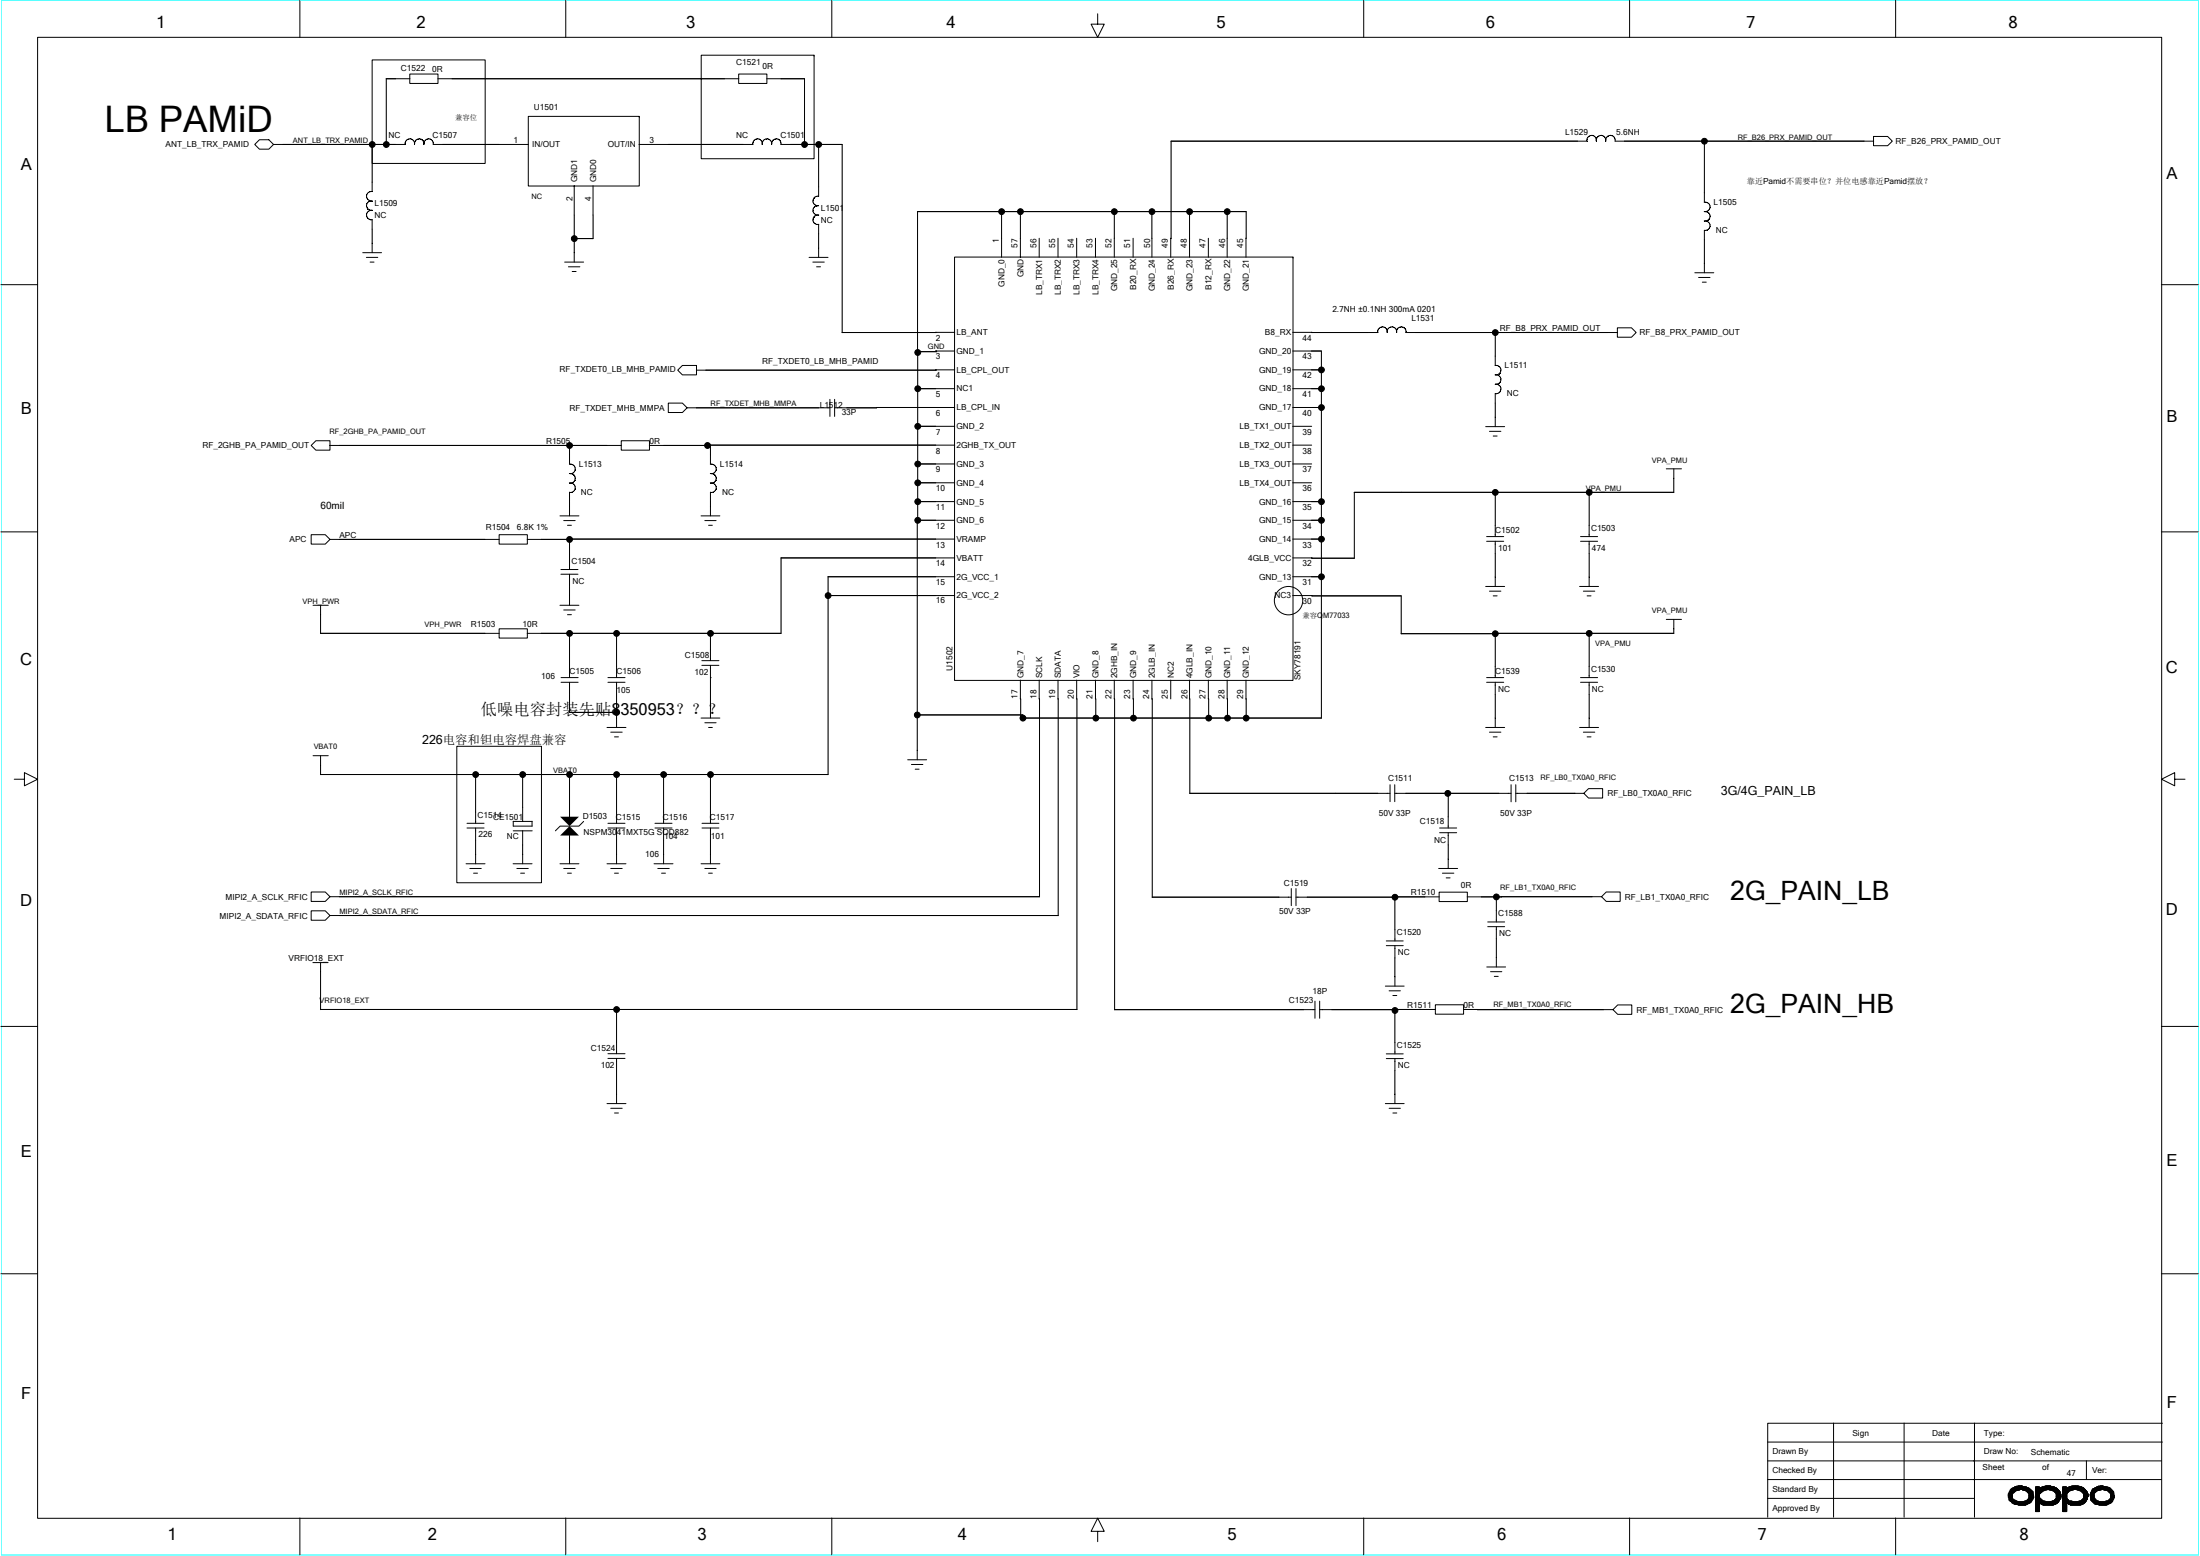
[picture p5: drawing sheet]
<svg xmlns="http://www.w3.org/2000/svg" width="297mm" height="210mm" viewBox="0 0 297 210" stroke-linecap="round" stroke-linejoin="round" font-family="sans-serif">
<path d="M.1 0h296.8v209.8h-296.8z" fill="none" stroke="#0ff" stroke-width=".14"/>
<g fill="none" stroke="#000" stroke-width=".14">
<path d="M5.1 5h286.8v199.9h-286.8zM34.4 19.5l.6-.6h1.3l.6 .6-.6 .6h-1.3zM36.9 19.5h17.8M40.5 .1v4.9M50.2 8.1h15.3v14h-15.3zM50.2 19.5v6.4l-.1-.1M52.1 10.6h3.2M52.2 10.6v8.9M55.3 10h3.8v1.3h-3.8zM58.5 19.3v.2h12.8M58.5 19.3a.64 .64 0 0 0-.7-.6 .64 .64 0 0 0-.6 .8 .65 .65 0 0 0-.6-.8 .65 .65 0 0 0-.6 .8 .65 .65 0 0 0-.7-.8 .65 .65 0 0 0-.6 .8M59.1 10.6h40.7"/>
<path d="M71.3 15.7h15v9.4h-15zM76.4 .1v4.9M86.3 19.5h15.4M86.3 15.7h.1M94.7 7.5h15.2v13.9h-15.2zM99.7 10h3.8v1.3h-3.8zM103.5 10.6h5.1v8.9M105.4 19.5h8.3v25.4M105.4 19.3a.64 .64 0 0 0-.7-.6 .64 .64 0 0 0-.5 .8 .65 .65 0 0 0-.7-.8 .65 .65 0 0 0-.6 .8 .65 .65 0 0 0-.6-.8 .65 .65 0 0 0-.7 .8M105.4 19.3v.2M109.9 7.5h.1M110.5 19.5v7"/>
<path d="M112.3 .1v4.9M148.2 1.9v1.4h.9l-.9 1.7-.9-1.7h.9M184.1 .1v4.9M215.5 18.9a.63 .63 0 0 0-.7-.6 .63 .63 0 0 0-.5 .7h-56.2v15.7M215.5 18.8v.2a.64 .64 0 0 1 .6-.7 .64 .64 0 0 1 .7 .6M216.8 18.8v.2a.64 .64 0 0 1 .5-.7 .64 .64 0 0 1 .8 .6M218.1 19h34.9M218.1 18.8v.2M220 .1v4.9M230.1 19v8.3M253 18.4h1.9l.6 .6-.6 .7h-1.9zM255.9 .1v4.9"/>
<path d="M.1 38.4h5M49 34.1h2.5M49.5 34.7h1.5M50 35.4h.5M50.1 25.8a.64 .64 0 0 0-.6 .8 .64 .64 0 0 0 .7 .5h-.1M50.1 27.1a.64 .64 0 0 0-.6 .8 .64 .64 0 0 0 .8 .5M50.1 28.4a.64 .64 0 0 0-.6 .7 .64 .64 0 0 0 .8 .6M50.2 29.6v4.5M76.2 35.4h2.6M76.7 36h1.6M77.3 36.6h.5M77.5 25.1v10.3"/>
<path d="M80.1 25.1v7.1h-2.6M109.2 34.7h2.6M109.7 35.4h1.6M109.8 29.8v.2a.64 .64 0 0 0 .7 .3v4.4M109.8 27.2l.3 .5h.4h-.2M110.3 36h.5M110.3 26.5h.2M110.3 26.5l-.4 .2-.1 .6M110.3 27.7a.64 .64 0 0 0-.5 .8 .64 .64 0 0 0 .8 .5M110.3 29l-.4 .3-.1 .5M128.9 34.7h45.7v57.1h-45.7zM135.2 28.6v6.1"/>
<path d="M137.8 28.6v6.1M140.3 32.2v2.5M142.9 32.2v2.5M145.4 32.2v2.5M147.9 32.2v2.5M150.4 28.6v6.1M153 32.2v2.5M155.5 28.6v6.1M160.6 28.6v6.1M163.1 32.2v2.5M165.7 28.6v6.1M168.2 32.2l.1-3.6h-44.4v19"/>
<path d="M168.2 32.2v2.5M174.6 34.7h.1M228.8 36.8h2.6M229.3 37.4h1.6M229.8 38.1h.6M230.1 27.3a.65 .65 0 0 1 .8 .5 .65 .65 0 0 1-.6 .8M230.1 28.6h.2M230.1 29.8a.69 .69 0 0 1 .8 .5M230.2 28.6h.2a.62 .62 0 0 1 .5 .5M230.3 31.1h-.2v5.7M230.9 30.3l-.1 .5-.5 .3M230.9 29l-.1 .6-.5 .2"/>
<path d="M291.8 38.4h5M42.6 59.5h2v1.2h-2l-.6-.6zM83.9 59.5h3.8v1.2h-3.8zM90.2 54.4h1.9l.7 .6-.7 .7h-1.9zM92.1 49.3h1.9v1.3h-1.9l-.6-.6zM92.7 55h19.4M94 50h32.4M112.1 53.9v2.3M112.7 55h5.6M112.7 53.9v2.3M118.3 55h10.6M118.3 55v.1"/>
<path d="M123.9 47.6h.1M123.9 47.5h2.5M123.9 57.5h5M123.9 52.5h5M123.9 47.5v22.8h-.1M126.3 47.4h2.6M126.3 49.9h2.6M126.4 44.9h.1M126.4 49.9v.1M126.4 47.4v.1M128.9 44.9h-15.2M174.5 47.4h3.9v49.5h-40.6"/>
<path d="M174.5 44.9h11.6M174.5 49.9h3.9M174.5 57.5h2.6M174.5 55h3.9M174.5 52.5h3.9M177.1 44.9h.1M189.8 44.9h28.6M189.8 44.9a.64 .64 0 0 0-.6-.8 .64 .64 0 0 0-.6 .8 .65 .65 0 0 0-.7-.8 .65 .65 0 0 0-.6 .8 .65 .65 0 0 0-.6-.8 .65 .65 0 0 0-.7 .8M200.6 57.6h2.6M201.1 58.2h1.5M201.6 58.8h.5M201.9 49.3a.65 .65 0 0 1 .8 .5 .65 .65 0 0 1-.6 .8"/>
<path d="M201.9 50.6a.69 .69 0 0 1 .7 .5M201.9 44.9v4.4M201.9 53.1v4.5M202.6 51.1l-.1 .5-.3 .2-.3 .1a.65 .65 0 0 1 .8 .6 .65 .65 0 0 1-.8 .6M218.4 44.2h1.9l.6 .7-.6 .6h-1.9zM.1 71.8h5M42 72.2h1.9l.7 .6-.7 .6h-1.9zM44.5 60.1h39.4M44.5 72.8h22.9M67.4 72.2h3.8v1.2h-3.8zM71.2 72.8h5.7M75.6 69.6h2.6"/>
<path d="M75.7 77.5h2.3M75.7 76.9h2.3M76.1 70.3h1.6M76.6 70.9h.5M76.9 65.2h.3a.62 .62 0 0 1 .5 .5M76.9 63.9a.65 .65 0 0 1 .8 .6 .65 .65 0 0 1-.8 .7M76.9 62.6l.3 .1a.62 .62 0 0 1 .5 .4M76.9 72.7h52M76.9 60.1v2.6M76.9 72.7v4.2M76.9 77.5v4.2M77.7 65.7a.63 .63 0 0 1-.8 .7v3.2"/>
<path d="M77.7 63.1a.65 .65 0 0 1-.8 .8M87.7 60.1h8.2v2.6M94.7 69.6h2.5M95.2 70.3h1.5M95.5 60.1h33.4M95.5 60.1h.1M95.7 70.9h.5M95.9 65.2a.64 .64 0 0 1 .8 .6 .64 .64 0 0 1-.8 .6v3.2M95.9 63.9a.65 .65 0 0 1 .8 .6 .65 .65 0 0 1-.8 .7M95.9 62.6a.65 .65 0 0 1 .8 .7 .65 .65 0 0 1-.8 .6M105.4 75.3h23.5M105.4 75.3v10.2"/>
<path d="M123.8 70.3v32.2M123.9 62.6h5M123.9 65.2h5M123.9 67.7h5M123.9 70.2h5M128.9 77.8h-17.1v26.7h-68.5v-2.5M174.5 60.1h2.6M174.5 72.7h3.9M174.5 75.3l2.6 .1M174.5 62.6h2.6M174.5 65.2h2.6M174.5 67.7h3.9"/>
<path d="M174.5 70.2h3.9M174.5 77.8h3.9M200.6 79.1h2.6M200.7 73h2.3M200.7 72.4h2.3M201.1 79.8h1.5M201.9 66.4v6M201.9 73v6.1M213.3 79.1h2.5M213.4 73h2.3M213.4 72.4h2.3M213.8 79.8h1.5"/>
<path d="M214.6 66.4v6M214.6 73v6.1M225 63.3h2M226 63.3v3.2M226 66.4h-43.2l.1 9-5.8-.1M291.8 71.8h5M42.3 81.7h2M43.3 81.7v3.8M67.4 84.9h3.8v1.2h-3.8zM67.4 85.5h-24.1M71.2 85.5h34.2M75.6 81.7h2.6"/>
<path d="M75.8 92.1h2.3M75.8 91.4h2.3M76.1 82.3h1.6M76.6 83h.5M76.9 96.1h6.3M76.9 85.5v5.9M76.9 92.1v4.1M82 98.2h2.5M82.1 92.1h2.3M82.1 91.4h2.3M82.5 98.8h1.5M83 99.4h.5"/>
<path d="M83.2 85.5v5.9M83.2 92.1v6.1M94.7 96.9h2.5M94.8 89.8h2.3M94.8 89.2h2.3M95.2 97.5h1.5M95.7 98.2h.5M95.9 85.5v3.7M95.9 89.8v7.1M111.8 80.4h17.1M123.8 96.5h14.3v.4M137.7 94.3l.1 2.6"/>
<path d="M137.8 91.8v2.5M140.3 94.3l.1 26.7M140.3 91.8v2.5M142.8 94.3l.1 29.3M142.9 91.8v2.5M145.3 94.3l.1 41.9M145.4 91.8v2.5M147.9 94.3l.1 2.6M147.9 91.8v2.5M150.4 91.8l.1 44.4h27M153 91.8v5.1M155.5 94.3l.1 26.8"/>
<path d="M155.5 91.8v2.5M158.1 91.8v2.5M160.6 91.8v15.3h27.1M163.1 91.8l.1 5.1M165.7 94.3v2.6M165.7 91.8v2.5M168.2 94.3l.1 2.6M168.2 91.8v2.5M174.5 80.4h2.6M177.1 80.4h12.1v5.1M189.2 85.5h12.7M200.6 98.2h2.6"/>
<path d="M200.7 92.1h2.3M200.7 91.4h2.3M201.1 98.8h1.5M201.6 80.4h.5M201.6 99.4h.5M201.9 85.5h24.1M201.9 85.5v5.9M201.9 92.1v6.1M213.3 98.2h2.5M213.4 92.1h2.3M213.4 91.4h2.3M213.8 98.8h1.5"/>
<path d="M214.3 80.4h.5M214.3 99.4h.5M214.6 85.5v5.9M214.6 92.1v6.1M225 83.6h2M226 83.6v1.9M1.9 105.2h1.4v-.9l1.8 .9-1.8 .8v-.8M42.3 102h2M61.7 100.7h11.4v18.4h-11.4zM62.9 116.6h2.6M63.1 111.7h2.3M63.1 111.1h2.3"/>
<path d="M63.4 117.2h1.6M63.9 117.8h.6M64.2 104.5v6.6M64.2 111.7v4.9M69.3 116.6h2.5M69.3 110.8v.7h2.6M69.3 110.8h2.6M69.3 112.1h2.6M69.8 117.2h1.5M70.3 117.8h.5M70.6 104.5v6.4M70.6 112.1v4.5"/>
<path d="M71.8 110.8v.7M75.6 116.6h2.6M76.1 117.2h1.6M76.6 117.8h.5M76.9 104.5v5.7M76.9 112.7v3.9M78.8 110.8l-.6 .7h-2.6l-.6 .6M82 116.6h2.5M82.1 111.7h2.3M82.1 111.1h2.3M82.5 117.2h1.5M83 117.8h.5"/>
<path d="M83.2 111.7v4.9M83.2 104.5v6.6M88.3 116.6h2.6M88.4 111.7h2.3M88.4 111.1h2.3M88.8 117.2h1.6M89.3 117.8h.5M89.6 111.7v4.9M89.6 104.5v6.6M94.7 116.6h2.5M94.8 111.7h2.3M94.8 111.1h2.3"/>
<path d="M95.2 117.2h1.5M95.7 117.8h.5M95.9 104.5v6.6M95.9 111.7v4.9M122.6 102.5h2.5M123.1 103.2h1.5M123.6 103.8h.5M174.3 119.9v2.3M175 119.9v2.3M187.7 105.9v2.3M188.3 107.1h15.7M188.3 105.9v2.3"/>
<path d="M194.2 117.2h2.6M194.4 111.7h2.3M194.4 112.4h2.3M194.8 117.8h1.5M195.3 118.5h.5M195.5 107.1v4.6M195.5 112.4v4.8M204 105.9v2.3M204.7 107.1h9.2M204.7 105.9v2.3M214.5 106.4h1.9v1.3h-1.9l-.7-.6zM293.6 105.2v-.9l-1.8 .9 1.8 .8v-.8h1.4"/>
<path d="M.1 138.5h5M42 120.4h1.9l.7 .6-.7 .6h-1.9zM42 122.9h1.9l.7 .6-.7 .7h-1.9zM42.2 129.9h2.1M43.3 136.2h102.1M43.3 129.9v6.3M44.5 121h95.9M44.5 123.5h98.4M83.2 136.2v6M174.3 121.1h-18.7M175 121.1h13.3M177.5 135.1v2.3"/>
<path d="M178.2 136.2h10.1M178.2 135.1v2.3M187 133.1h2.6M187.2 127.6h2.3M187.2 127h2.3M187.6 133.7h1.5M188.1 134.3h.5M188.3 136.2h5.5M188.3 121h6M188.3 121v6M188.3 127.6v5.5M188.3 136.2v6"/>
<path d="M193.8 135.6h3.8v1.3h-3.8zM194.3 120.4h3.8v1.3h-3.8zM197.6 136.2l1.9 .1M200.7 130.5h2.6M200.9 125.1h2.3M200.9 124.4h2.3M201.2 131.1h1.6M201.8 131.8h.5M202 121v3.4M202 125.1v5.4M216.3 121h-18.2M216.9 120.4h1.9v1.2h-1.9l-.7-.6z"/>
<path d="M217.8 136.2h-18.3M218.4 135.6h1.9v1.3h-1.9l-.6-.7zM291.8 138.5h5M82 148.9h2.5M82.1 142.8h2.3M82.1 142.2h2.3M82.5 149.6h1.5M83 150.2h.5M83.2 142.8v6.1M187 148.9h2.6M187.2 142.9h2.3M187.2 142.2h2.3"/>
<path d="M187.6 149.6h1.5M188.1 150.2h.5M188.3 142.9v6M.1 171.9h5M291.8 171.9h5M238.7 194.6h53.3M247.6 192v12.7M257.1 192v12.7M266.6 192v12.7M281.7 197.1v2.6M291.8 199.7h-53.1M291.8 197.1h-53.1"/>
<path d="M292 192.1h-53.3v12.6M40.5 204.9v4.9M76.4 204.9v4.9M112.3 204.9v4.9M148.2 206.7h.9l-.9-1.8-.9 1.8h.9v1.3M184.1 204.9v4.9M220 204.9v4.9M238.7 202.2h27.9M255.9 204.9v4.9M271.1 201.6h.7M271.1 201.7h.6M271.1 201.8h.6"/>
<path d="M271.1 202h.6M271.1 202.1h.6M271.3 201.3h.8M271.3 202.3h.6M271.3 202.2h.4M271.3 201.4v1.1h.8M271.4 202.6h.8M271.4 202.5v-1.3v1.4h.7M271.5 202.2v.4h.8M271.5 200.9a2.21 2.21 0 0 1 3 .4l.1 .8-.4 .6-.8 .4h-.6l-.9-.1-.6-.5-.1-.8zM271.5 201v1.6v-1.5v.1M271.7 201.6l.5-.4 .6-.3 .8 .3 .4 .4v.6a1.54 1.54 0 0 1-2.3 0z"/>
<path d="M271.7 200.9l-.1 1.8h2.6v-1.7M271.7 200.8h2.2M271.8 200.8v.7M271.8 202.3v.5M271.9 202.5v.5h1.9M271.9 200.8v.6h-.6M272.1 202.4v.6M272.2 200.7v.5h-.8M272.2 202.6v.4M272.3 202.6v.4M272.3 200.7v.4M272.3 200.6h.8"/>
<path d="M272.4 202.7v.4M272.4 200.7v.4M272.5 203.1h1.1M272.6 202.7v.4M272.6 200.5v.6M272.7 202.7v.4M272.7 200.5v.6h-1.3M272.8 202.7v.4M272.8 200.5v.4M272.9 202.7v.4M272.9 200.5v.4M273.1 202.7v.4"/>
<path d="M273.1 200.5v.6h1.1M273.2 202.7v.4M273.2 200.7v.4M273.3 202.6v.5M273.3 200.7v.4M273.4 202.6h.9M273.4 202.6v.5M273.4 200.7v.4M273.4 201.2h1M273.5 200.7h-1.4v.5M273.6 202.6v.4M273.6 200.7v.5"/>
<path d="M273.7 201.3h.8M273.7 200.8v.5M273.7 202.4v.6h-1.5v-.4M273.8 200.8v.6h.7M273.9 201.8h.7M273.9 202h.7M273.9 202.1h.7M273.9 201.7h.6M274 200.8v.8h.5M274 200.9h-2.5M274.1 200.9v1.9h-2.5M274.3 201.2v1.3h-.6"/>
<path d="M274.5 201.3v1h-.7v.5M274.5 202.2h-.6l.1 .6M274.8 200.8h2.8M274.8 200.9h3M274.8 200.7h.6v3.3h-.6M274.8 203h.6M274.8 203.1h.6M274.8 203.2h.6M274.8 203.3h.6M274.8 203.5h.6M274.8 203.6h.6M274.8 203.7h.6"/>
<path d="M274.8 203.9h.6M274.8 201.2h1.2M274.8 202.6h1.1M274.8 202.5h.9M274.8 202.3h.8v.7M274.8 202.2h.7v.6M274.8 201.6h.6M274.8 201.7h.6M274.8 201.8h.6M274.8 202h.6M274.8 202.1h.6M274.8 200.7h.6v.2v-.1h.1a2.27 2.27 0 0 1 2.3 .1 1.03 1.03 0 0 1 .2 1.6l-.2 .3-.5 .3h-1.4l-.5-.3v1.2h-.6z"/>
<path d="M274.8 200.7v3.3M275 200.7v3.3M275.1 200.7v3.3M275.2 200.7v3.3M275.4 201.6l.5-.4 .6-.3 .8 .3 .3 .4v.6a1.54 1.54 0 0 1-2.2 0zM275.5 200.8v.8M275.6 203h2M275.6 200.8v.6h-.8M275.7 200.7h1.7v.6M275.7 200.7v.6h-.9M275.7 202.4v.6M275.9 200.7v.5"/>
<path d="M275.9 202.6v.5M276 200.7v.4M276 202.6v.5M276.1 202.6v.5M276.1 200.5v.6M276.2 200.6h.7M276.2 202.7v.4M276.2 200.5v.6h-1.4M276.4 202.7v.4M276.4 200.5v.6M276.5 202.7v.4M276.5 200.5v.4"/>
<path d="M276.6 202.7v.4M276.6 200.5v.6M276.7 201.1h1.2M276.8 202.7v.4M276.8 200.5v.6M276.9 202.7v.4M276.9 200.5v.6M277 202.6v.5M277 200.7v.4M277.1 201.2h.9v1.4M277.1 202.6h.8M277.1 202.6v.5"/>
<path d="M277.1 200.7v.4M277.3 202.6v.5h-1.5M277.3 200.7v.5M277.4 201.3h.7v1h-.6M277.4 202.5h.6M277.4 202.4v.6M277.5 201.4h.6M277.5 202.3v.7M277.5 200.8v.6M277.6 201.8h.7v.2h-.7M277.6 201.7h.7M277.6 202.1h.7"/>
<path d="M277.6 200.8v.8h.5M277.8 200.9v1.9h-3M277.9 201v1.7h-3.1M278.3 202.2h-.7v.6M278.5 203h.5M278.5 203.1h.5M278.5 203.2h.5M278.5 203.3h.5M278.5 203.5h.5M278.5 203.6h.5M278.5 203.7h.5M278.5 203.9h.5"/>
<path d="M278.5 200.9h3M278.5 200.8h2.8M278.5 200.7h.5v3.3h-.5M278.5 201.2h1M278.5 202.6h1M278.5 202.5h.8M278.5 202.3h.7v.5M278.5 202.2h.5M278.5 201.6h.5M278.5 201.7h.5M278.5 201.8h.5M278.5 202h.5"/>
<path d="M278.5 202.1h.5M278.5 200.7h.5v.2v-.1h.2a2.17 2.17 0 0 1 2.4 .3l.1 .2a.49 .49 0 0 1 .1 .8v.2a1.37 1.37 0 0 1-.9 .8h-1.4l-.5-.3v1.2h-.5zM278.5 200.7v3.3M278.7 200.7v3.3M278.8 200.7v3.3M278.9 200.7v3.3M279.2 200.8v.6h-.7M279.3 202.4v.6h2M279.3 200.7v.6h-.8M279.4 200.7h1.7v.6M279.4 202.6v.4M279.4 200.7v.5"/>
<path d="M279.4 201.2l.8-.3 .7 .3 .4 .4v.6a1.54 1.54 0 0 1-2.3 0v-.6zM279.5 202.6v.5M279.5 200.7v.4M279.7 202.6v.5M279.7 200.5v.6M279.8 202.6v.5M279.8 200.5v.6h-1.3M279.9 202.7v.4M279.9 200.5v.6M280.1 202.7v.4M280.1 200.5v.4M280.2 202.7v.4"/>
<path d="M280.2 200.5v.4M280.3 202.7v.4M280.3 200.5v.4M280.4 201.1h1.2M280.4 202.7v.4M280.4 200.5v.6M280.6 202.7v.4M280.6 200.5v.6M280.7 202.6v.5M280.7 200.5v.6M280.8 201.2h.9v1.4M280.8 202.6v.5"/>
<path d="M280.8 200.7v.4M280.8 202.6h.8M280.9 202.6v.5h-1.4M280.9 200.7v.5M281 201.3h.8v1h-.6M281 202.5h.7M281.1 202.4v.6M281.2 201.4h.6M281.2 202.3v.7M281.2 200.8v.6M281.3 201.6h.7M281.3 201.7h.7"/>
<path d="M281.3 201.8h.7M281.3 202h.7M281.3 202.2h.6M281.3 202.1h.5M281.3 200.8v2M281.4 200.9v1.9h-2.9M281.6 201v1.7h-3.1M282.2 201.7h.5M282.2 201.8h.5M282.2 202h.5M282.3 201.6h.4M282.3 202.3h.6"/>
<path d="M282.3 202.2h.4M282.3 201.3v1.2h.7M282.3 202.1h.4M282.4 201.2h.8M282.5 201v1.6h.7M282.6 200.9h2.4M282.6 200.9v1.8M282.6 200.9a2.03 2.03 0 0 1 2.8 .4l.1 .8-.4 .6-.8 .4-1.5-.1-.5-.5-.1-.8zM282.7 202.8h2.3M282.7 201.6l.4-.4 .7-.3 .8 .3 .4 .4v.6a1.52 1.52 0 0 1-2.3 0zM282.7 200.9v1.9M282.8 200.8h2.1"/>
<path d="M282.8 202.2v.8M282.8 200.8v.6h-.5M283 202.3v.7M283 200.8v.5h-.6M283.1 200.7h1.2v.4M283.1 202.4v.6M283.1 200.7v.5M283.2 202.6v.4M283.2 200.7v.4M283.3 200.6h.7M283.3 202.6v.5M283.3 200.7v.4"/>
<path d="M283.5 202.7v.4M283.5 200.7v.4M283.6 202.7v.4M283.6 200.5v.6h-1M283.7 202.7v.4M283.7 200.5v.6M283.8 202.7v.4M283.8 200.5v.4M284 202.7v.4M284 200.5v.6M284.1 201.1h1M284.1 200.7v.4"/>
<path d="M284.1 202.7v.4M284.2 200.7v.4M284.2 202.7v.4M284.3 202.6v.5M284.5 200.7v.4M284.5 202.6v.5h-1.1M284.6 201.2h.6v1.4h-.9M284.6 200.7v.5M284.6 202.6v.4h-1.8M284.7 202.5h.5M284.7 200.8v.5h.7v1h-.6M284.7 202.4v.6"/>
<path d="M284.8 201.4h.6M284.9 200.8v.6M284.9 202.3v.5M285 201.8h.5M285 202h.5M285 202.1h.5M285 202.2h.4M285 201.6h.4M285 201.7h.4M285 200.9v1.9M285.1 201v1.7h-2.5"/>
<circle cx="50.3" cy="19.5" r=".39"/>
<circle cx="52.2" cy="19.5" r=".39"/>
<circle cx="108.6" cy="19.5" r=".39"/>
<circle cx="110.5" cy="19.5" r=".39"/>
<circle cx="230.1" cy="19.1" r=".39"/>
<circle cx="77.5" cy="32.2" r=".39"/>
<circle cx="135.2" cy="28.6" r=".39"/>
<circle cx="137.8" cy="28.6" r=".39"/>
<circle cx="150.5" cy="28.6" r=".39"/>
<circle cx="155.5" cy="28.6" r=".39"/>
<circle cx="160.6" cy="28.6" r=".39"/>
<circle cx="165.7" cy="28.6" r=".39"/>
<circle cx="123.9" cy="47.6" r=".39"/>
<circle cx="123.9" cy="52.5" r=".39"/>
<circle cx="123.9" cy="57.5" r=".39"/>
<circle cx="178.4" cy="49.9" r=".39"/>
<circle cx="178.4" cy="55" r=".39"/>
<circle cx="178.4" cy="52.5" r=".39"/>
<circle cx="201.9" cy="44.9" r=".39"/>
<circle cx="76.9" cy="72.8" r=".39"/>
<circle cx="76.9" cy="60.1" r=".39"/>
<circle cx="95.5" cy="60.1" r=".39"/>
<circle cx="123.9" cy="70.2" r=".39"/>
<circle cx="123.9" cy="67.7" r=".39"/>
<circle cx="123.9" cy="65.2" r=".39"/>
<circle cx="123.9" cy="62.6" r=".39"/>
<circle cx="178.4" cy="77.8" r=".39"/>
<circle cx="178.4" cy="67.7" r=".39"/>
<circle cx="178.4" cy="70.2" r=".39"/>
<circle cx="178.4" cy="72.8" r=".39"/>
<circle cx="201.9" cy="66.5" r=".39"/>
<circle cx="214.6" cy="66.5" r=".39"/>
<circle cx="76.9" cy="85.5" r=".39"/>
<circle cx="83.3" cy="96.1" r=".39"/>
<circle cx="83.3" cy="85.5" r=".39"/>
<circle cx="95.9" cy="85.5" r=".39"/>
<circle cx="111.8" cy="80.4" r=".39"/>
<circle cx="123.9" cy="96.5" r=".39"/>
<circle cx="138.1" cy="96.9" r=".39"/>
<circle cx="148" cy="96.9" r=".39"/>
<circle cx="153" cy="96.9" r=".39"/>
<circle cx="163.2" cy="96.9" r=".39"/>
<circle cx="165.7" cy="96.9" r=".39"/>
<circle cx="168.3" cy="96.9" r=".39"/>
<circle cx="174" cy="81.1" r="1.92"/>
<circle cx="201.9" cy="85.5" r=".39"/>
<circle cx="214.6" cy="85.5" r=".39"/>
<circle cx="64.2" cy="104.5" r=".39"/>
<circle cx="70.6" cy="104.5" r=".39"/>
<circle cx="76.9" cy="104.5" r=".39"/>
<circle cx="83.3" cy="104.5" r=".39"/>
<circle cx="89.6" cy="104.5" r=".39"/>
<circle cx="95.9" cy="104.5" r=".39"/>
<circle cx="195.5" cy="107.1" r=".39"/>
<circle cx="83.3" cy="136.2" r=".39"/>
<circle cx="188.3" cy="136.4" r=".39"/>
<circle cx="188.3" cy="121.1" r=".39"/>
<circle cx="202" cy="121" r=".39"/>
</g>
<g fill="#000">
<path d="M50.2 19.5h2zM52.2 10.6h1.2zM52.2 19.5h1.2zM106.7 19.5h1.9zM108.6 19.5h1.9zM50.2 30.9v1.9zM77.5 32.2v1.9zM110.5 31.6v1.9zM123.9 47.5v.1zM126.3 47.4h.1zM126.4 47.4v.1zM177.1 55h1.3z"/>
<path d="M177.1 52.5h1.3zM177.1 49.9h1.3zM177.1 47.4h1.3zM201.9 54.4v1.9zM76.9 67.7v.6zM76.9 60.1v1.3zM76.9 79.1v1.3zM95.5 60.1h.4zM95.9 67.7v.6zM95.9 60.1v1.3zM123.9 70.2v.1zM177.1 77.8h1.3z"/>
<path d="M177.1 67.7h1.3zM177.1 70.2h1.3zM177.1 72.7h1.3zM226 64.5v1.9zM83.2 96.1v.8zM137.8 96.9h.3zM138.1 96.5v.4zM226 84.9v.6zM43.3 103.3v1.2zM64.2 113.4v1.9zM70.6 114v1.3zM76.9 114.7v.6z"/>
<path d="M83.2 113.4v1.9zM89.6 113.4v1.9zM95.9 113.4v1.9zM195.5 114v1.9zM188.3 136.2v.2zM202 121v1.9zM202 121h.7z"/>
</g>
<g fill="#000">
<path d="M75.6 110.2h2.6l-1.3 1.3zM76.9 111.5l1.3 1.3h-2.6z"/>
<circle cx="50.2" cy="19.5" r=".4"/>
<circle cx="52.2" cy="19.5" r=".4"/>
<circle cx="108.6" cy="19.5" r=".4"/>
<circle cx="110.5" cy="19.5" r=".4"/>
<circle cx="230.1" cy="19.1" r=".4"/>
<circle cx="77.5" cy="32.2" r=".4"/>
<circle cx="135.2" cy="28.6" r=".4"/>
<circle cx="137.8" cy="28.6" r=".4"/>
<circle cx="150.5" cy="28.6" r=".4"/>
<circle cx="155.5" cy="28.6" r=".4"/>
<circle cx="160.6" cy="28.6" r=".4"/>
<circle cx="165.7" cy="28.6" r=".4"/>
<circle cx="123.9" cy="52.5" r=".4"/>
<circle cx="123.9" cy="47.6" r=".4"/>
<circle cx="123.9" cy="57.5" r=".4"/>
<circle cx="178.4" cy="55" r=".4"/>
<circle cx="178.4" cy="49.9" r=".4"/>
<circle cx="178.4" cy="52.5" r=".4"/>
<circle cx="201.9" cy="44.9" r=".4"/>
<circle cx="76.9" cy="72.8" r=".4"/>
<circle cx="76.9" cy="60.1" r=".4"/>
<circle cx="95.5" cy="60.1" r=".4"/>
<circle cx="123.9" cy="70.2" r=".4"/>
<circle cx="123.9" cy="67.7" r=".4"/>
<circle cx="123.9" cy="65.2" r=".4"/>
<circle cx="123.9" cy="62.6" r=".4"/>
<circle cx="178.4" cy="67.7" r=".4"/>
<circle cx="178.4" cy="70.2" r=".4"/>
<circle cx="178.4" cy="77.8" r=".4"/>
<circle cx="178.4" cy="72.7" r=".4"/>
<circle cx="201.9" cy="66.4" r=".4"/>
<circle cx="214.6" cy="66.4" r=".4"/>
<circle cx="76.9" cy="85.5" r=".4"/>
<circle cx="83.2" cy="85.5" r=".4"/>
<circle cx="83.2" cy="96.1" r=".4"/>
<circle cx="95.9" cy="85.5" r=".4"/>
<circle cx="111.8" cy="80.4" r=".4"/>
<circle cx="123.8" cy="96.5" r=".4"/>
<circle cx="138.1" cy="96.9" r=".4"/>
<circle cx="148" cy="96.9" r=".4"/>
<circle cx="153" cy="96.9" r=".4"/>
<circle cx="163.2" cy="96.9" r=".4"/>
<circle cx="165.7" cy="96.9" r=".4"/>
<circle cx="168.3" cy="96.9" r=".4"/>
<circle cx="201.9" cy="85.5" r=".4"/>
<circle cx="214.6" cy="85.5" r=".4"/>
<circle cx="64.2" cy="104.5" r=".4"/>
<circle cx="70.6" cy="104.5" r=".4"/>
<circle cx="76.9" cy="104.5" r=".4"/>
<circle cx="83.2" cy="104.5" r=".4"/>
<circle cx="89.6" cy="104.5" r=".4"/>
<circle cx="95.9" cy="104.5" r=".4"/>
<circle cx="195.5" cy="107.1" r=".4"/>
<circle cx="83.2" cy="136.2" r=".4"/>
<circle cx="188.3" cy="136.4" r=".4"/>
<circle cx="188.3" cy="121.1" r=".4"/>
<circle cx="202" cy="121" r=".4"/>
</g>
<text font-size="4.9" x="14.1" y="17.8">LB PAMiD</text>
<g font-size="3.6">
<text x="233.6" y="121.5">2G_PAIN_LB</text>
<text x="233.6" y="136.7">2G_PAIN_HB</text>
</g>
<g font-size="2.2">
<text x="21.1" y="3.8">1</text>
<text x="56.2" y="3.8">2</text>
<text x="92.7" y="3.8">3</text>
<text x="127.8" y="3.8">4</text>
<text x="164.2" y="3.8">5</text>
<text x="200.6" y="3.8">6</text>
<text x="235.8" y="3.8">7</text>
<text x="271.2" y="3.8">8</text>
<text x="2.8" y="23">A</text>
<text x="292.5" y="24.1">A</text>
<text x="2.8" y="55.8">B</text>
<text x="292.5" y="57">B</text>
<text x="2.7" y="89.7">C</text>
<text x="292.4" y="90.8">C</text>
<text x="64.9" y="96.4">低噪电容封装先贴8350953？？？</text>
<text x="2.7" y="122.3">D</text>
<text x="292.4" y="123.5">D</text>
<text x="2.8" y="156.2">E</text>
<text x="292.5" y="157.3">E</text>
<text x="2.9" y="188.8">F</text>
<text x="292.6" y="189.9">F</text>
<text x="22.6" y="207.8">1</text>
<text x="57.8" y="207.8">2</text>
<text x="94.2" y="207.8">3</text>
<text x="129.3" y="207.8">4</text>
<text x="165.7" y="207.8">5</text>
<text x="202.2" y="207.8">6</text>
<text x="237.3" y="207.8">7</text>
<text x="272.7" y="207.8">8</text>
</g>
<g font-size="1.7">
<text x="57" y="100.4">226电容和钽电容焊盘兼容</text>
<text x="232.3" y="107.3">3G/4G_PAIN_LB</text>
</g>
<text font-size="1.3" x="43.3" y="68.7">60mil</text>
<g font-size="1.1">
<text x="54.1" y="9.6">C1522</text>
<text x="58.4" y="9.8">0R</text>
<text x="99.4" y="8.8">C1521</text>
<text x="103" y="9.3">0R</text>
<text x="72.1" y="14.8">U1501</text>
<text x="22.3" y="19.9">ANT_LB_TRX_PAMID</text>
<text x="52.4" y="18.6">NC</text>
<text x="58.4" y="18.6">C1507</text>
<text x="69.3" y="19.3">1</text>
<text x="71.8" y="19.9">IN/OUT</text>
<text x="82.1" y="19.9">OUT/IN</text>
<text x="87.7" y="19.3">3</text>
<text x="99.4" y="18.6">NC</text>
<text x="105.4" y="18.6">C1501</text>
<text x="211.3" y="18.3">L1529</text>
<text x="218.2" y="18.3">5.6NH</text>
<text x="255.9" y="19.4">RF_B26_PRX_PAMID_OUT</text>
<text x="50.6" y="27.8">L1509</text>
<text x="50.6" y="29.4">NC</text>
<text x="77.3" y="27.1" transform="rotate(-90 77.3 27.1)">2</text>
<text x="77.9" y="24.6" transform="rotate(-90 77.9 24.6)">GND1</text>
<text x="79.8" y="27.1" transform="rotate(-90 79.8 27.1)">4</text>
<text x="80.5" y="24.6" transform="rotate(-90 80.5 24.6)">GND0</text>
<text x="110.8" y="28.4">L1501</text>
<text x="231.4" y="27.6">L1505</text>
<text x="235.9" y="24.8">靠近Pamid不需要串位？并位电感靠近Pamid摆放？</text>
<text x="110.8" y="30">NC</text>
<text x="134.8" y="32.8" transform="rotate(-90 134.8 32.8)">1</text>
<text x="137.4" y="33.4" transform="rotate(-90 137.4 33.4)">57</text>
<text x="139.9" y="33.4" transform="rotate(-90 139.9 33.4)">56</text>
<text x="142.5" y="33.4" transform="rotate(-90 142.5 33.4)">55</text>
<text x="145" y="33.4" transform="rotate(-90 145 33.4)">54</text>
<text x="147.5" y="33.4" transform="rotate(-90 147.5 33.4)">53</text>
<text x="150.1" y="33.4" transform="rotate(-90 150.1 33.4)">52</text>
<text x="152.6" y="33.4" transform="rotate(-90 152.6 33.4)">51</text>
<text x="155.3" y="33.4" transform="rotate(-90 155.3 33.4)">50</text>
<text x="157.7" y="33.4" transform="rotate(-90 157.7 33.4)">49</text>
<text x="160.2" y="33.4" transform="rotate(-90 160.2 33.4)">48</text>
<text x="162.8" y="33.4" transform="rotate(-90 162.8 33.4)">47</text>
<text x="165.4" y="33.4" transform="rotate(-90 165.4 33.4)">46</text>
<text x="167.8" y="33.4" transform="rotate(-90 167.8 33.4)">45</text>
<text x="231.7" y="31.5">NC</text>
<text x="135.6" y="38.7" transform="rotate(-90 135.6 38.7)">GND_0</text>
<text x="138.2" y="37.4" transform="rotate(-90 138.2 37.4)">GND</text>
<text x="140.7" y="39.8" transform="rotate(-90 140.7 39.8)">LB_TRX1</text>
<text x="143.3" y="39.8" transform="rotate(-90 143.3 39.8)">LB_TRX2</text>
<text x="145.8" y="39.8" transform="rotate(-90 145.8 39.8)">LB_TRX3</text>
<text x="148.3" y="39.8" transform="rotate(-90 148.3 39.8)">LB_TRX4</text>
<text x="150.9" y="39.3" transform="rotate(-90 150.9 39.3)">GND_25</text>
<text x="153.4" y="39.1" transform="rotate(-90 153.4 39.1)">B20_RX</text>
<text x="155.9" y="39.3" transform="rotate(-90 155.9 39.3)">GND_24</text>
<text x="158.5" y="39.1" transform="rotate(-90 158.5 39.1)">B26_RX</text>
<text x="161" y="39.3" transform="rotate(-90 161 39.3)">GND_23</text>
<text x="163.6" y="39.1" transform="rotate(-90 163.6 39.1)">B12_RX</text>
<text x="166.1" y="39.3" transform="rotate(-90 166.1 39.3)">GND_22</text>
<text x="168.6" y="39.3" transform="rotate(-90 168.6 39.3)">GND_21</text>
<text x="126.3" y="46">2</text>
<text x="129.1" y="45.2">LB_ANT</text>
<text x="129.1" y="47.8">GND_1</text>
<text x="170" y="47.8">GND_20</text>
<text x="170.8" y="45.2">B8_RX</text>
<text x="175.9" y="46">44</text>
<text x="179.9" y="42.1">2.7NH ±0.1NH 300mA 0201</text>
<text x="190.6" y="43.4">L1531</text>
<text x="202.5" y="44.6">RF_B8_PRX_PAMID_OUT</text>
<text x="221.4" y="45.2">RF_B8_PRX_PAMID_OUT</text>
<text x="75.6" y="50.2">RF_TXDET0_LB_MHB_PAMID</text>
<text x="102.9" y="49.1">RF_TXDET0_LB_MHB_PAMID</text>
<text x="126.3" y="48.5">3</text>
<text x="126.3" y="53.6">5</text>
<text x="126.3" y="51.1">4</text>
<text x="129.1" y="50.3">LB_CPL_OUT</text>
<text x="129.1" y="52.8">NC1</text>
<text x="170" y="52.8">GND_18</text>
<text x="170" y="50.3">GND_19</text>
<text x="175.9" y="51.1">42</text>
<text x="175.9" y="53.6">41</text>
<text x="175.9" y="48.5">43</text>
<text x="203.1" y="49.7">L1511</text>
<text x="203.4" y="53.5">NC</text>
<text x="73.7" y="59.9">R1505</text>
<text x="76.9" y="55.4">RF_TXDET_MHB_MMPA</text>
<text x="87.7" y="59.9">0R</text>
<text x="110.7" y="55">L1512</text>
<text x="113.6" y="56.1">33P</text>
<text x="126.3" y="58.7">7</text>
<text x="126.3" y="56.1">6</text>
<text x="129.1" y="55.4">LB_CPL_IN</text>
<text x="129.1" y="57.9">GND_2</text>
<text x="167.4" y="57.9">LB_TX1_OUT</text>
<text x="170" y="55.4">GND_17</text>
<text x="175.9" y="56.1">40</text>
<text x="175.9" y="58.7">39</text>
<text x="27.3" y="60.4">RF_2GHB_PA_PAMID_OUT</text>
<text x="78.1" y="63">L1513</text>
<text x="97.2" y="63">L1514</text>
<text x="126.3" y="63.8">9</text>
<text x="126.3" y="61.2">8</text>
<text x="129.1" y="60.5">2GHB_TX_OUT</text>
<text x="129.1" y="63">GND_3</text>
<text x="129.1" y="65.5">GND_4</text>
<text x="167.4" y="63">LB_TX3_OUT</text>
<text x="167.4" y="60.5">LB_TX2_OUT</text>
<text x="167.4" y="65.5">LB_TX4_OUT</text>
<text x="175.9" y="61.2">38</text>
<text x="175.9" y="63.8">37</text>
<text x="65.6" y="71.5">R1504</text>
<text x="69.8" y="71.5">6.8K 1%</text>
<text x="78.4" y="66.8">NC</text>
<text x="97.5" y="66.8">NC</text>
<text x="126.3" y="71.4">12</text>
<text x="126.3" y="68.8">11</text>
<text x="126.3" y="66.3">10</text>
<text x="129.1" y="68.1">GND_5</text>
<text x="129.1" y="70.6">GND_6</text>
<text x="170" y="70.6">GND_15</text>
<text x="170" y="68.1">GND_16</text>
<text x="175.9" y="66.3">36</text>
<text x="175.9" y="68.8">35</text>
<text x="175.9" y="71.4">34</text>
<text x="201.9" y="71.9">C1502</text>
<text x="214.8" y="71.6">C1503</text>
<text x="39.1" y="73.2">APC</text>
<text x="45.8" y="72.6">APC</text>
<text x="77.1" y="76.1">C1504</text>
<text x="126.3" y="76.4">14</text>
<text x="126.3" y="73.9">13</text>
<text x="129.1" y="73.2">VRAMP</text>
<text x="129.1" y="75.7">VBATT</text>
<text x="168.5" y="75.7">4GLB_VCC</text>
<text x="170" y="73.2">GND_14</text>
<text x="175.9" y="73.9">33</text>
<text x="175.9" y="76.4">32</text>
<text x="202.3" y="74.3">101</text>
<text x="214.9" y="74.3">474</text>
<text x="77.3" y="78.8">NC</text>
<text x="126.3" y="81.4">16</text>
<text x="126.3" y="79">15</text>
<text x="129.1" y="78.2">2G_VCC_1</text>
<text x="129.1" y="80.8">2G_VCC_2</text>
<text x="170" y="78.2">GND_13</text>
<text x="172.1" y="80.8">NC3</text>
<text x="175.9" y="79">31</text>
<text x="175.9" y="81.5">30</text>
<text x="63.6" y="84.6">R1503</text>
<text x="70.6" y="84.6">10R</text>
<text x="92.5" y="88.8">C1508</text>
<text x="73.1" y="91.6">106</text>
<text x="76.9" y="91">C1505</text>
<text x="83.2" y="90.9">C1506</text>
<text x="83.2" y="93.5">105</text>
<text x="93.8" y="91">102</text>
<text x="128.6" y="90.5" transform="rotate(-90 128.6 90.5)">U1502</text>
<text x="137.4" y="94.3" transform="rotate(-90 137.4 94.3)">17</text>
<text x="138.2" y="91.5" transform="rotate(-90 138.2 91.5)">GND_7</text>
<text x="139.9" y="94.3" transform="rotate(-90 139.9 94.3)">18</text>
<text x="140.7" y="91.5" transform="rotate(-90 140.7 91.5)">SCLK</text>
<text x="142.5" y="94.3" transform="rotate(-90 142.5 94.3)">19</text>
<text x="143.3" y="91.5" transform="rotate(-90 143.3 91.5)">SDATA</text>
<text x="145" y="94.3" transform="rotate(-90 145 94.3)">20</text>
<text x="145.8" y="91.5" transform="rotate(-90 145.8 91.5)">VIO</text>
<text x="147.5" y="94.3" transform="rotate(-90 147.5 94.3)">21</text>
<text x="148.3" y="91.5" transform="rotate(-90 148.3 91.5)">GND_8</text>
<text x="150.1" y="94.3" transform="rotate(-90 150.1 94.3)">22</text>
<text x="150.9" y="91.5" transform="rotate(-90 150.9 91.5)">2GHB_IN</text>
<text x="152.6" y="94.3" transform="rotate(-90 152.6 94.3)">23</text>
<text x="153.4" y="91.5" transform="rotate(-90 153.4 91.5)">GND_9</text>
<text x="155.1" y="94.3" transform="rotate(-90 155.1 94.3)">24</text>
<text x="155.9" y="91.5" transform="rotate(-90 155.9 91.5)">2GLB_IN</text>
<text x="157.7" y="94.3" transform="rotate(-90 157.7 94.3)">25</text>
<text x="158.5" y="91.5" transform="rotate(-90 158.5 91.5)">NC2</text>
<text x="160.4" y="94.3" transform="rotate(-90 160.4 94.3)">26</text>
<text x="161" y="91.5" transform="rotate(-90 161 91.5)">4GLB_IN</text>
<text x="162.8" y="94.3" transform="rotate(-90 162.8 94.3)">27</text>
<text x="163.6" y="91.5" transform="rotate(-90 163.6 91.5)">GND_10</text>
<text x="165.3" y="94.3" transform="rotate(-90 165.3 94.3)">28</text>
<text x="166.1" y="91.5" transform="rotate(-90 166.1 91.5)">GND_11</text>
<text x="167.8" y="94.3" transform="rotate(-90 167.8 94.3)">29</text>
<text x="168.6" y="91.5" transform="rotate(-90 168.6 91.5)">GND_12</text>
<text x="175.6" y="91.8" transform="rotate(-90 175.6 91.8)">SKY78191</text>
<text x="201.9" y="90.9">C1539</text>
<text x="202.3" y="93.3">NC</text>
<text x="214.8" y="90.7">C1530</text>
<text x="214.9" y="93.3">NC</text>
<text x="187.4" y="105.4">C1511</text>
<text x="203.8" y="105.5">C1513</text>
<text x="217" y="107.5">RF_LB0_TX0A0_RFIC</text>
<text x="64.5" y="110.3">C1514</text>
<text x="64.6" y="113">226</text>
<text x="66.6" y="110.6">CE1501</text>
<text x="68.4" y="113.3">NC</text>
<text x="78.7" y="110.5">D1503</text>
<text x="78.8" y="112.6">NSPM3041MXT5G SOD882</text>
<text x="83.2" y="110.6">C1515</text>
<text x="89.5" y="110.6">C1516</text>
<text x="89.7" y="113.2">104</text>
<text x="95.8" y="110.6">C1517</text>
<text x="96" y="113.2">101</text>
<text x="186.2" y="110.1">50V 33P</text>
<text x="191.7" y="111.2">C1518</text>
<text x="193.6" y="113.8">NC</text>
<text x="202.5" y="110.1">50V 33P</text>
<text x="87.1" y="115.7">106</text>
<text x="173.3" y="119.5">C1519</text>
<text x="197.2" y="119.9">0R</text>
<text x="29.7" y="124">MIPI2_A_SDATA_RFIC</text>
<text x="30.5" y="121.4">MIPI2_A_SCLK_RFIC</text>
<text x="172.7" y="123.4">50V 33P</text>
<text x="190.5" y="120.8">R1510</text>
<text x="202.3" y="123.7">C1588</text>
<text x="219.4" y="121.4">RF_LB1_TX0A0_RFIC</text>
<text x="39" y="129.7">VRFIO18_EXT</text>
<text x="188.6" y="126.2">C1520</text>
<text x="188.7" y="128.9">NC</text>
<text x="202.4" y="126.3">NC</text>
<text x="174" y="135.4">C1523</text>
<text x="177.2" y="134.1">18P</text>
<text x="190" y="136">R1511</text>
<text x="197.6" y="136">0R</text>
<text x="221" y="136.7">RF_MB1_TX0A0_RFIC</text>
<text x="79.8" y="141.8">C1524</text>
<text x="188.6" y="141.5">C1525</text>
<text x="81.1" y="144.1">102</text>
<text x="188.7" y="144.1">NC</text>
<text x="239.3" y="196.3">Drawn By</text>
<text x="250.1" y="193.7">Sign</text>
<text x="260.9" y="193.7">Date</text>
<text x="267.9" y="193.7">Type:</text>
<text x="267.9" y="196.3">Draw No:</text>
<text x="274.2" y="196.4">Schematic</text>
<text x="239.3" y="198.8">Checked By</text>
<text x="239.3" y="201.3">Standard By</text>
<text x="239.3" y="203.9">Approved By</text>
<text x="267.7" y="198.3">Sheet</text>
<text x="275.7" y="198.3">of</text>
<text x="279" y="199.2">47</text>
<text x="282.5" y="198.8">Ver:</text>
</g>
<g font-size="1">
<text x="61.4" y="16.1">兼容位</text>
<text x="39.6" y="19.3">ANT_LB_TRX_PAMID</text>
<text x="234.6" y="18.8">RF_B26_PRX_PAMID_OUT</text>
<text x="71.8" y="26.9">NC</text>
<text x="125.3" y="47.2">GND</text>
<text x="44.5" y="58.6">RF_2GHB_PA_PAMID_OUT</text>
<text x="95.9" y="54.8">RF_TXDET_MHB_MMPA</text>
<text x="223" y="62.4">VPA_PMU</text>
<text x="214.1" y="66.2">VPA_PMU</text>
<text x="40.8" y="81.5">VPH_PWR</text>
<text x="175.9" y="83.4">兼容QM77033</text>
<text x="223" y="82.7">VPA_PMU</text>
<text x="57.3" y="84.6">VPH_PWR</text>
<text x="215.4" y="87.2">VPA_PMU</text>
<text x="42.4" y="101.1">VBAT0</text>
<text x="74.7" y="104.3">VBAT0</text>
<text x="208" y="105.2">RF_LB0_TX0A0_RFIC</text>
<text x="45.8" y="123.3">MIPI2_A_SDATA_RFIC</text>
<text x="45.8" y="120.8">MIPI2_A_SCLK_RFIC</text>
<text x="202.6" y="120.2">RF_LB1_TX0A0_RFIC</text>
<text x="43.2" y="135.4">VRFIO18_EXT</text>
<text x="201.7" y="135.8">RF_MB1_TX0A0_RFIC</text>
</g>
</svg>
